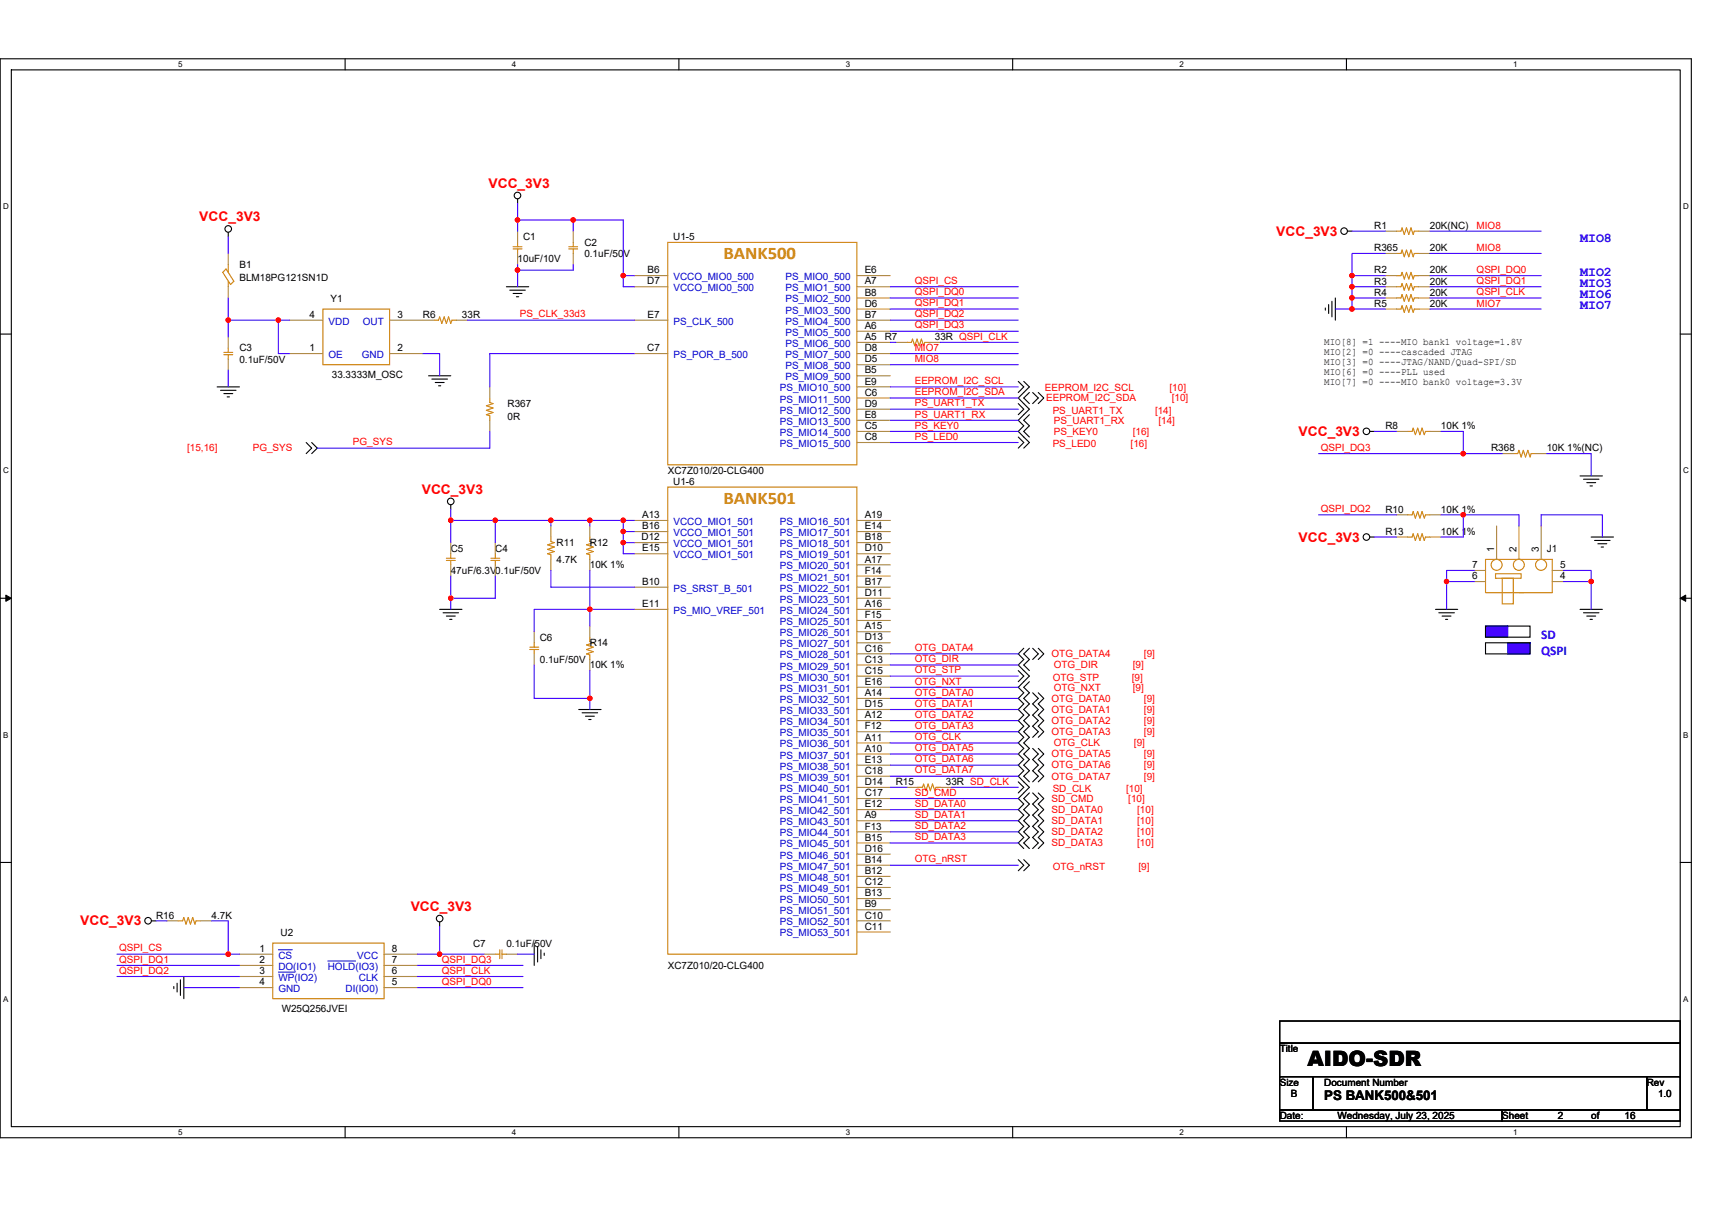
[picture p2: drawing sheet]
<svg xmlns="http://www.w3.org/2000/svg" width="297mm" height="210mm" viewBox="0 0 297 210" stroke-linecap="round" stroke-linejoin="round" font-family="sans-serif">
<path d="M0 10.2h293.5v187.2h-293.5zM2 12.1h289.5v183.4h-289.5z" fill="none" stroke="#000" stroke-width=".19"/>
<g fill="#fff">
<path d="M30.9 10.4h.8v1.6h-.8z"/>
<path d="M30.9 195.7h.8v1.6h-.8z"/>
</g>
<path d="M59.9 10.2v1.9M59.9 195.5v1.9" fill="none" stroke="#000" stroke-width=".19"/>
<g fill="#fff">
<path d="M88.8 10.4h.8v1.6h-.8z"/>
<path d="M88.8 195.7h.8v1.6h-.8z"/>
</g>
<path d="M117.8 10.2v1.9M117.8 195.5v1.9" fill="none" stroke="#000" stroke-width=".19"/>
<g fill="#fff">
<path d="M146.7 10.4h.8v1.6h-.8z"/>
<path d="M146.7 195.7h.8v1.6h-.8z"/>
</g>
<path d="M175.7 10.2v1.9M175.7 195.5v1.9" fill="none" stroke="#000" stroke-width=".19"/>
<g fill="#fff">
<path d="M204.7 10.4h.7v1.6h-.7z"/>
<path d="M204.7 195.7h.7v1.6h-.7z"/>
</g>
<path d="M233.6 10.2v1.9M233.6 195.5v1.9" fill="none" stroke="#000" stroke-width=".19"/>
<g fill="#fff">
<path d="M262.6 10.4h.7v1.6h-.7z"/>
<path d="M262.6 195.7h.7v1.6h-.7z"/>
<path d="M.5 35.1h1v1.5h-1z"/>
<path d="M292 35.1h1v1.5h-1z"/>
<path d="M.5 80.9h1v1.5h-1z"/>
<path d="M292 80.9h1v1.5h-1z"/>
</g>
<path d="M0 58h2M291.5 58h2" fill="none" stroke="#000" stroke-width=".19"/>
<g fill="#fff">
<path d="M.5 126.7h.9v1.6h-.9z"/>
<path d="M292 126.7h.9v1.6h-.9z"/>
</g>
<path d="M0 103.8h2M291.5 103.8h2" fill="none" stroke="#000" stroke-width=".19"/>
<path d="M1 103.3l1 .5-1 .6zM291.5 103.8l1-.5v1.1z" fill="#000" stroke="#000" stroke-width=".17"/>
<g fill="#fff">
<path d="M.5 172.6h.9v1.5h-.9z"/>
<path d="M292 172.6h.9v1.5h-.9z"/>
</g>
<g fill="none" stroke="#000" stroke-width=".19">
<path d="M89.8 34.5v.8M39.6 40.3v.8M87.9 49.8h3.8M88.5 50.4h2.6M89 50.9h1.6M89.6 51.5h.4M230 53.4v.4M230.5 52.9v1.5M231.1 52.3v2.7M231.7 51.7v3.9M233.8 40.1h.8M37.7 67.1h3.8"/>
<path d="M38.3 67.7h2.7M38.8 68.3h1.6M39.4 68.9h.4M53.1 76.8l1 1-1 .9M54.1 76.8l1 1-1 .9M74.4 65.2h3.8M74.9 65.8h2.7M75.5 66.4h1.6M76.1 67h.4M176.7 70l.9 1-.9 1M176.7 75.8l.9 1-.9 1M176.7 66.2l.9 .9-.9 1"/>
<path d="M177.6 66.2l1 .9-1.9 2 1.9 1.9-1.9 1.9 .9 1-.9 1 1.9 1.9-1 1M178.6 72l-1 .9 1 1-1 1 1 .9M178.6 68.1l-1 1 1 .9M179.2 68.1l.9 1-.9 .9M180.1 68.1l1 1-1 .9M237.7 74.9h.7M78.2 87.6v.8M237.7 93.2h.7M274.1 82.6h3.9M274.7 83.2h2.7M275.3 83.8h1.6M275.9 84.3h.4"/>
<path d="M276.1 93.2h3.8M276.7 93.8h2.7M277.2 94.4h1.6M277.8 94.9h.4M76.3 105.7h3.9M76.9 106.3h2.7M77.4 106.9h1.6M78 107.5h.4M176.7 116.4l.9 .9-.9 1M177.6 112.5l-.9 1 .9 .9-.9 1 1.9 1.9-1.9 2 .9 .9-.9 1 .9 1-.9 .9 .9 1-.9 1 .9 .9-.9 1 .9 1-.9 .9 .9 1-.9 1 .9 .9-.9 1 .9 1-.9 .9 1.9 1.9-1.9 2 .9 .9-.9 1 .9 1-.9 .9 .9 1-.9 1 .9 .9-.9 1 .9 1M178.6 118.3l-1 1 1 .9-1 1 1 1-1 .9 1 1-1 1 1 .9-1 1 1 1-1 .9 1 1-1 1 1 .9-1 1 1 1-1 .9 1 1M178.6 112.5l-1 1 1 .9-1 1 1 1"/>
<path d="M179.2 112.5l.9 1-.9 .9M180.1 112.5l1 1-1 .9M249.1 105.7h3.8M249.6 106.3h2.7M250.2 106.9h1.6M250.8 107.5h.4M257.7 108.6h7.8v2h-7.8zM257.7 111.5h7.8v2h-7.8zM274.1 105.7h3.9M274.7 106.3h2.7M275.3 106.9h1.6M275.9 107.5h.4"/>
<path d="M100.4 123.1h3.9M101 123.7h2.7M101.6 124.3h1.5M102.1 124.9h.4M176.7 135.7l.9 .9-.9 1M178.6 137.6l-1 1 1 .9-1 1 1 1-1 .9 1 1-1 1 1 .9-1 1 1 1M179.2 120.2l.9 1-.9 1 .9 .9-.9 1 .9 1-.9 .9 .9 1-.9 1M179.2 129.9l.9 1-.9 .9 .9 1-.9 1 .9 .9-.9 1M179.2 137.6l.9 1-.9 .9 .9 1-.9 1 .9 .9-.9 1 .9 1-.9 .9 .9 1-.9 1M180.1 120.2l1 1-1 1 1 .9-1 1 1 1-1 .9 1 1-1 1M180.1 129.9l1 1-1 .9 1 1-1 1 1 .9-1 1M180.1 137.6l1 1-1 .9 1 1-1 1 1 .9-1 1 1 1-1 .9 1 1-1 1"/>
<path d="M0 149.7h2M26.3 159.8h.8M76.3 160v.8M176.7 149.2l.9 1-.9 .9M177.6 149.2l1 1-1 .9M291.5 149.7h2M30.2 171.2v.4M30.7 170.6v1.5M31.3 170v2.7M31.9 169.5v3.8M92.7 163.7v3.8M93.3 164.3v2.6"/>
<path d="M93.8 164.8v1.6M94.4 165.4v.4M222 177.2h69.5v3.8h-69.5zM222 181h69.5v5.8h-69.5zM222 186.8h5.8v5.8h-5.8zM222 192.6h38.6v1.9h-38.6zM227.8 186.8h57.9v5.8h-57.9zM260.6 192.6h30.9v1.9h-30.9zM285.7 186.8h5.8v5.8h-5.8z"/>
<circle cx="39.6" cy="39.7" r=".57"/>
<circle cx="89.8" cy="33.9" r=".57"/>
<circle cx="233.2" cy="40.1" r=".57"/>
<circle cx="237.1" cy="74.9" r=".57"/>
<circle cx="78.2" cy="87" r=".57"/>
<circle cx="237.1" cy="93.2" r=".57"/>
<circle cx="25.7" cy="159.8" r=".57"/>
<circle cx="76.3" cy="159.4" r=".57"/>
</g>
<g fill="#00f" stroke="#00f" stroke-width=".19">
<path d="M257.7 108.6v2h3.9v-2z" fill-rule="evenodd"/>
<path d="M261.6 111.5v2h3.9v-2z" fill-rule="evenodd"/>
</g>
<g fill="none" stroke="#cc8006" stroke-width=".19">
<path d="M39.2 46.7l1.4 2.1-.6 .6-1.4-2.1zM39.6 48.8v1M39.6 45.9v1.4M56 53.6h11.6v9.7h-11.6zM75.3 55.6h.8l.2-.6 .4 1.1 .4-1.1 .3 1.1 .4-1.1 .4 1.1 .2-.5h.8M89 42.8h1.6M89 43.2h1.6M89.8 42.1v.7M89.8 43.2v.8M98.7 42.8h1.5M98.7 43.2h1.5M99.5 42.1v.7"/>
<path d="M99.5 43.2v.8M115.9 42.1h32.8v38.6h-32.8zM157.4 59.4h.7l.2-.6 .4 1.2 .4-1.2 .4 1.2 .4-1.2 .3 1.2 .3-.6h.7M242.3 53.6h.8l.2-.6 .3 1.2 .4-1.2 .4 1.2 .4-1.2 .4 1.2 .2-.6h.8M242.3 49.8h.8l.2-.6 .3 1.2 .4-1.2 .4 1.2 .4-1.2 .4 1.2 .2-.6h.8M242.3 44h.8l.2-.6 .3 1.2 .4-1.2 .4 1.2 .4-1.2 .4 1.2 .2-.6h.8M242.3 51.7h.8l.2-.6 .3 1.2 .4-1.2 .4 1.2 .4-1.2 .4 1.2 .2-.6h.8M242.3 47.8h.8l.2-.5 .3 1.1 .4-1.1 .4 1.1 .4-1.1 .4 1.1 .2-.6h.8M242.3 40.1h.8l.2-.6 .3 1.2 .4-1.2 .4 1.2 .4-1.2 .4 1.2 .2-.6h.8M38.8 61.2h1.6M38.8 61.6h1.6M39.6 60.4v.8"/>
<path d="M39.6 61.6v.7M85 69.1v.7l.6 .2-1.2 .4 1.2 .4-1.2 .4 1.2 .4-1.2 .4 .6 .2v.7M244.2 74.9h.8l.2-.6 .4 1.1 .4-1.1 .4 1.1 .3-1.1 .4 1.1 .2-.5h.8M262.6 78.7h.7l.2-.6 .4 1.2 .4-1.2 .4 1.2 .4-1.2 .4 1.2 .2-.6h.7M77.4 96.9h1.6M77.4 97.3h1.6M78.2 96.1v.8M78.2 97.3v.7M85.2 96.9h1.5M85.2 97.3h1.5M85.9 96.1v.8M85.9 97.3v.7"/>
<path d="M95.6 93.2v.8l.6 .2-1.2 .4 1.2 .3-1.2 .4 1.2 .4-1.2 .4 .6 .2v.8M102.3 93.2v.8l.6 .2-1.1 .4 1.1 .3-1.1 .4 1.1 .4-1.1 .4 .5 .2v.8M115.9 84.5h32.8v81.1h-32.8zM244.2 93.2h.8l.2-.6 .4 1.2 .4-1.2 .4 1.2 .3-1.2 .4 1.2 .2-.6h.8M244.2 89.3h.8l.2-.5 .4 1.1 .4-1.1 .4 1.1 .3-1.1 .4 1.1 .2-.6h.8M259.5 99.6h4.4v.8h-4.4zM91.9 112.3h1.6M91.9 112.7h1.6M92.7 111.5v.8M92.7 112.7v.8M102.3 110.6v.8l.6 .1-1.1 .4 1.1 .4-1.1 .4 1.1 .4-1.1 .4 .5 .2v.7M260.6 100.4h2v4.4h-2z"/>
<path d="M264.5 102.8h-6.8v-5.7h11.6v5.7h-5.8M159.3 136.6h.8l.1-.5 .5 1.1 .3-1.1 .4 1.1 .4-1.1 .4 1.1 .2-.6h.7M30.9 159.8h.8l.2-.6 .4 1.2 .4-1.2 .3 1.2 .4-1.2 .4 1.2 .2-.6h.8M47.3 163.7h19.3v9.6h-19.3zM85.9 165.6h.8M86.7 164.8v1.6M87.1 164.8v1.6M87.1 165.6h.8"/>
<circle cx="259.7" cy="98" r=".95"/>
<circle cx="263.5" cy="98" r=".95"/>
<circle cx="267.4" cy="98" r=".96"/>
</g>
<g fill="none" stroke="#a84" stroke-width=".19">
<path d="M39.6 49.8v1.9M39.6 44v1.9M39.6 58.5v1.9M50.2 55.6h5.8M67.6 55.6h7.7M79.2 55.6h1.9M89.8 40.1v2M89.8 44v1.9M99.5 40.1v2M99.5 44v1.9M110.1 55.6h5.8M110.1 47.8h5.8"/>
<path d="M110.1 49.8h5.8M148.7 47.8h5.8M148.7 49.8h5.8M148.7 51.7h5.8M148.7 53.6h5.8M148.7 55.6h5.8M148.7 57.5h5.8M148.7 59.4h5.8M155.4 59.4h2M161.2 59.4h1.9M240.4 53.6h1.9M240.4 49.8h1.9"/>
<path d="M240.4 44h1.9M240.4 51.7h1.9M240.4 47.8h1.9M240.4 40.1h1.9M246.2 53.6h1.9M246.2 49.8h1.9M246.2 44h1.9M246.2 51.7h1.9M246.2 47.8h1.9M246.2 40.1h1.9M39.6 62.3v1.9M50.2 61.4h5.8"/>
<path d="M67.6 61.4h5.8M85 72.9v2M85 67.1v2M110.1 61.4h5.8M148.7 61.4h5.8M148.7 63.3h5.8M148.7 65.2h5.8M148.7 67.1h5.8M148.7 69.1h5.8M148.7 71h5.8M148.7 72.9h5.8M148.7 74.9h5.8"/>
<path d="M148.7 76.8h5.8M242.3 74.9h1.9M248.1 74.9h1.9M260.6 78.7h2M266.4 78.7h2M78.2 94.2v1.9M78.2 98v2M85.9 94.2v1.9M85.9 98v2M95.6 97.1v1.9M95.6 91.3v1.9M102.3 97.1v1.9"/>
<path d="M102.3 91.3v1.9M110.1 90.3h5.8M110.1 92.2h5.8M110.1 94.2h5.8M110.1 96.1h5.8M148.7 90.3h5.8M148.7 92.2h5.8M148.7 94.2h5.8M148.7 96.1h5.8M148.7 98h5.8M148.7 100h5.8M242.3 93.2h1.9"/>
<path d="M242.3 89.3h1.9M248.1 93.2h1.9M248.1 89.3h1.9M255.8 99h1.9M259.7 91.3v5.8M263.5 91.3v5.8M267.4 91.3v5.8M269.3 99h1.9M92.7 109.6v1.9M92.7 113.5v1.9M102.3 114.4v2M102.3 108.6v2"/>
<path d="M110.1 105.7h5.8M110.1 101.9h5.8M148.7 101.9h5.8M148.7 103.8h5.8M148.7 105.7h5.8M148.7 107.7h5.8M148.7 109.6h5.8M148.7 111.5h5.8M148.7 113.5h5.8M148.7 115.4h5.8M148.7 117.3h5.8M148.7 119.3h5.8"/>
<path d="M255.8 100.9h1.9M269.3 100.9h1.9M148.7 121.2h5.8M148.7 123.1h5.8M148.7 125.1h5.8M148.7 127h5.8M148.7 128.9h5.8M148.7 130.9h5.8M148.7 132.8h5.8M148.7 134.7h5.8M148.7 136.6h5.8M148.7 138.6h5.8"/>
<path d="M157.4 136.6h1.9M163.1 136.6h2M29 159.8h1.9M34.8 159.8h1.9M148.7 140.5h5.8M148.7 142.4h5.8M148.7 144.4h5.8M148.7 146.3h5.8M148.7 148.2h5.8M148.7 150.2h5.8M148.7 152.1h5.8M148.7 154h5.8"/>
<path d="M148.7 155.9h5.8M148.7 157.9h5.8M148.7 159.8h5.8M41.5 165.6h5.8M41.5 167.5h5.8M41.5 169.5h5.8M41.5 171.4h5.8M66.6 171.4h5.8M66.6 169.5h5.8M66.6 167.5h5.8M66.6 165.6h5.8M84 165.6h1.9"/>
<path d="M87.9 165.6h1.9M148.7 161.7h5.8"/>
</g>
<path d="M48.3 164.8h2.4M48.3 168.7h2.9M56.9 166.8h4.8" fill="none" stroke="#00c" stroke-width=".17"/>
<g fill="none" stroke="#4200ff" stroke-width=".19">
<path d="M89.8 38.2h9.7M89.8 38.2v1.9M89.8 35.3v2.9M99.5 38.2v1.9M99.5 38.2h8.6v9.6M39.6 51.7v3.9M39.6 55.6h8.7M39.6 55.6v2.9M39.6 41.1v2.9M48.3 55.6v5.8h1.9M48.3 55.6h1.9M81.1 55.6h29"/>
<path d="M89.8 45.9v1M89.8 46.9v2.9M99.5 45.9v1h-9.7M108.1 47.8h2M108.1 47.8v2h2M154.5 51.7h22.2M154.5 53.6h22.2M154.5 55.6h22.2M154.5 57.5h22.2M154.5 49.8h22.2M154.5 59.4h.9M163.1 59.4h13.6"/>
<path d="M231.7 53.6h2.9M234.6 47.8v2M234.6 49.8v1.9M234.6 47.8h5.8M234.6 49.8h5.8M234.6 51.7h5.8M234.6 53.6h5.8M234.6 51.7v1.9M234.6 40.1h5.8M240.4 44h-5.8v3.8M248.1 53.6h19.3M248.1 51.7h19.3"/>
<path d="M248.1 49.8h19.3M248.1 47.8h19.3M248.1 40.1h19.3M248.1 44h19.3M39.6 64.2v2.9M73.4 61.4h2.9v3.8M85 74.9v2.9h-29.9M110.1 61.4h-25.1v5.7M154.5 63.3h22.2M154.5 61.4h22.2M154.5 71h22.2M154.5 72.9h22.2"/>
<path d="M154.5 76.8h22.2M154.5 74.9h22.2M154.5 69.1h22.2M154.5 67.1h22.2M228.8 78.7h25.1M238.4 74.9h3.9M250 74.9h3.9v3.8M253.9 78.7h6.7M268.4 78.7h7.7v3.9M78.2 90.3h7.7M78.2 88.4v1.9M78.2 90.3v3.9"/>
<path d="M78.2 100v3.8M85.9 90.3h9.7M85.9 90.3v3.9M85.9 100v3.8h-7.7M95.6 99v2.9h14.5M95.6 90.3v1M95.6 90.3h6.7M102.3 90.3v1M102.3 99v6.7M102.3 90.3h5.8M108.1 90.3h2M108.1 92.2h2"/>
<path d="M108.1 94.2h2M108.1 90.3v1.9M108.1 94.2v1.9h2M108.1 92.2v2M228.8 89.3h13.5M238.4 93.2h3.9M250 89.3h3.9M253.9 89.3h9.6v2M253.9 89.3v3.9h-3.9M255.8 99h-4.8v1.9h4.8M267.4 91.3v-2h10.6v3.9M271.2 99h4.9v1.9"/>
<path d="M78.2 103.8v1.9M92.7 115.4v5.8h9.6M102.3 105.7h7.8M102.3 105.7h-9.6v3.9M102.3 105.7v2.9M102.3 116.4v4.8M154.5 113.5h22.2M154.5 119.3h22.2M154.5 117.3h22.2M154.5 115.4h22.2M251 100.9v4.8M271.2 100.9h4.9"/>
<path d="M276.1 100.9v4.8M102.3 121.2v1.9M154.5 125.1h22.2M154.5 123.1h22.2M154.5 121.2h22.2M154.5 134.7h22.2M154.5 132.8h22.2M154.5 130.9h22.2M154.5 128.9h22.2M154.5 127h22.2M154.5 138.6h22.2M154.5 136.6h2.9"/>
<path d="M165.1 136.6h11.6M27.1 159.8h1.9M36.7 159.8h2.9v5.8M154.5 140.5h22.2M154.5 142.4h22.2M154.5 144.4h22.2M154.5 146.3h22.2M154.5 150.2h22.2M20.3 169.5h21.2M20.3 165.6h19.3M20.3 167.5h21.2M31.9 171.4h9.6"/>
<path d="M39.6 165.6h1.9M72.4 169.5h18.4M72.4 171.4h18.4M72.4 167.5h18.4M72.4 165.6h3.9M76.3 160.8v4.8M76.3 165.6h7.7M89.8 165.6h2.9"/>
</g>
<g fill="#f00" stroke="#f00" stroke-width=".19">
<circle cx="39.6" cy="55.5" r=".38"/>
<circle cx="48.3" cy="55.5" r=".38"/>
<circle cx="78.2" cy="90.3" r=".38"/>
<circle cx="85.9" cy="90.3" r=".38"/>
<circle cx="78.2" cy="103.8" r=".38"/>
<circle cx="108.1" cy="92.2" r=".38"/>
<circle cx="108.1" cy="90.3" r=".38"/>
<circle cx="108.1" cy="94.2" r=".38"/>
<circle cx="102.3" cy="105.7" r=".38"/>
<circle cx="102.3" cy="121.2" r=".38"/>
<circle cx="102.3" cy="90.3" r=".38"/>
<circle cx="95.6" cy="90.3" r=".38"/>
<circle cx="234.6" cy="47.8" r=".38"/>
<circle cx="234.6" cy="49.8" r=".38"/>
<circle cx="234.6" cy="53.6" r=".38"/>
<circle cx="234.6" cy="51.7" r=".38"/>
<circle cx="89.8" cy="38.2" r=".38"/>
<circle cx="89.8" cy="46.9" r=".38"/>
<circle cx="99.4" cy="38.2" r=".38"/>
<circle cx="108.1" cy="47.8" r=".38"/>
<circle cx="76.3" cy="165.6" r=".38"/>
<circle cx="39.6" cy="165.6" r=".38"/>
<circle cx="253.9" cy="89.3" r=".38"/>
<circle cx="251" cy="100.9" r=".38"/>
<circle cx="276.1" cy="100.9" r=".38"/>
<circle cx="253.9" cy="78.7" r=".38"/>
</g>
<text font-size="3.7" x="226.9" y="185.1">AIDO-SDR</text>
<g font-size="3.1" fill="#cc8006">
<text x="125.5" y="45">BANK500</text>
<text x="125.5" y="87.4">BANK501</text>
</g>
<g font-size="2.3" fill="#f00">
<text x="84.8" y="32.6">VCC_3V3</text>
<text x="34.6" y="38.4">VCC_3V3</text>
<text x="221.4" y="40.9">VCC_3V3</text>
<text x="225.3" y="75.6">VCC_3V3</text>
<text x="73.2" y="85.7">VCC_3V3</text>
<text x="225.3" y="94">VCC_3V3</text>
<text x="13.9" y="160.6">VCC_3V3</text>
<text x="71.3" y="158.1">VCC_3V3</text>
</g>
<g font-size="2.3" fill="#00f">
<text x="274.1" y="42">MIO8</text>
<text x="274.1" y="47.8">MIO2</text>
<text x="274.1" y="53.6">MIO7</text>
<text x="274.1" y="49.8">MIO3</text>
<text x="274.1" y="51.7">MIO6</text>
<text x="267.4" y="110.9">SD</text>
<text x="267.4" y="113.8">QSPI</text>
</g>
<text font-size="2.3" x="229.8" y="190.9">PS BANK500&amp;501</text>
<g font-size="1.7">
<text x="90.8" y="41.7">C1</text>
<text x="116.8" y="41.7">U1-5</text>
<text x="238.4" y="39.7">R1</text>
<text x="248.1" y="39.7">20K(NC)</text>
<text x="41.5" y="46.5">B1</text>
<text x="89.8" y="45.5">10uF/10V</text>
<text x="101.4" y="42.6">C2</text>
<text x="101.4" y="44.6">0.1uF/50V</text>
<text x="112.4" y="47.4">B6</text>
<text x="150" y="47.4">E6</text>
<text x="238.4" y="43.6">R365</text>
<text x="238.4" y="47.5">R2</text>
<text x="248.1" y="43.6">20K</text>
<text x="248.1" y="47.5">20K</text>
<text x="41.5" y="48.8">BLM18PG121SN1D</text>
<text x="57.4" y="52.5">Y1</text>
<text x="112.3" y="49.4">D7</text>
<text x="150" y="49.4">A7</text>
<text x="150" y="51.3">B8</text>
<text x="150" y="53.2">D6</text>
<text x="238.4" y="53.3">R5</text>
<text x="238.4" y="49.4">R3</text>
<text x="238.4" y="51.3">R4</text>
<text x="248.1" y="53.3">20K</text>
<text x="248.1" y="49.4">20K</text>
<text x="248.1" y="51.3">20K</text>
<text x="53.7" y="55.2">4</text>
<text x="69" y="55.2">3</text>
<text x="73.4" y="55.2">R6</text>
<text x="80.2" y="55.2">33R</text>
<text x="112.4" y="55.2">E7</text>
<text x="150" y="55.2">B7</text>
<text x="150" y="57.1">A6</text>
<text x="150" y="59">A5</text>
<text x="153.5" y="59">R7</text>
<text x="162.2" y="59">33R QSPI_CLK</text>
<text x="229.8" y="59.8">MIO[8] =1 ----MIO bank1 voltage=1.8V</text>
<text x="41.5" y="61">C3</text>
<text x="41.5" y="62.9">0.1uF/50V</text>
<text x="53.7" y="61">1</text>
<text x="57.6" y="65.6">33.3333M_OSC</text>
<text x="69" y="61">2</text>
<text x="112.3" y="61">C7</text>
<text x="150" y="61">D8</text>
<text x="150" y="62.9">D5</text>
<text x="150" y="64.8">B5</text>
<text x="229.8" y="61.6">MIO[2] =0 ----cascaded JTAG</text>
<text x="229.8" y="63.3">MIO[3] =0 ----JTAG/NAND/Quad-SPI/SD</text>
<text x="229.8" y="65">MIO[6] =0 ----PLL used</text>
<text x="88.1" y="70.6">R367</text>
<text x="150" y="66.7">E9</text>
<text x="150" y="68.7">C6</text>
<text x="150" y="70.6">D9</text>
<text x="229.8" y="66.8">MIO[7] =0 ----MIO bank0 voltage=3.3V</text>
<text x="88.1" y="72.9">0R</text>
<text x="150" y="72.5">E8</text>
<text x="150" y="74.5">C5</text>
<text x="150" y="76.4">C8</text>
<text x="240.4" y="74.5">R8</text>
<text x="250" y="74.5">10K 1%</text>
<text x="115.9" y="82.2">XC7Z010/20-CLG400</text>
<text x="258.7" y="78.3">R368</text>
<text x="268.4" y="78.3">10K 1%(NC)</text>
<text x="111.4" y="89.9">A13</text>
<text x="116.8" y="84.1">U1-6</text>
<text x="150" y="89.9">A19</text>
<text x="240.4" y="89">R10</text>
<text x="250" y="89">10K 1%</text>
<text x="78.2" y="95.7">C5</text>
<text x="85.9" y="95.7">C4</text>
<text x="96.6" y="94.7">R11</text>
<text x="102.3" y="94.7">R12</text>
<text x="111.3" y="93.8">D12</text>
<text x="111.4" y="91.8">B16</text>
<text x="111.4" y="95.7">E15</text>
<text x="150" y="91.8">E14</text>
<text x="150" y="93.8">B18</text>
<text x="150" y="95.7">D10</text>
<text x="240.4" y="92.8">R13</text>
<text x="250" y="92.8">10K 1%</text>
<text x="259.3" y="95.7" transform="rotate(-90 259.3 95.7)">1</text>
<text x="263.1" y="95.7" transform="rotate(-90 263.1 95.7)">2</text>
<text x="267" y="95.7" transform="rotate(-90 267 95.7)">3</text>
<text x="268.4" y="95.7">J1</text>
<text x="78.2" y="99.6">47uF/6.3V0.1uF/50V</text>
<text x="96.6" y="97.6">4.7K</text>
<text x="102.3" y="98.6">10K 1%</text>
<text x="111.4" y="101.5">B10</text>
<text x="150" y="97.6">A17</text>
<text x="150" y="99.6">F14</text>
<text x="150" y="101.5">B17</text>
<text x="255.4" y="100.5">6</text>
<text x="255.4" y="98.6">7</text>
<text x="270.7" y="100.5">4</text>
<text x="270.7" y="98.6">5</text>
<text x="111.4" y="105.3">E11</text>
<text x="150" y="103.4">D11</text>
<text x="150" y="105.3">A16</text>
<text x="150" y="107.3">F15</text>
<text x="93.7" y="111.2">C6</text>
<text x="102.3" y="112.1">R14</text>
<text x="150" y="109.2">A15</text>
<text x="150" y="111.1">D13</text>
<text x="150" y="113.1">C16</text>
<text x="93.7" y="115">0.1uF/50V</text>
<text x="102.3" y="116">10K 1%</text>
<text x="150" y="115">C13</text>
<text x="150" y="116.9">C15</text>
<text x="150" y="118.9">E16</text>
<text x="150" y="120.8">A14</text>
<text x="150" y="122.7">D15</text>
<text x="150" y="124.7">A12</text>
<text x="150" y="126.6">F12</text>
<text x="150" y="128.5">A11</text>
<text x="150" y="130.5">A10</text>
<text x="150" y="132.4">E13</text>
<text x="150" y="134.3">C18</text>
<text x="150" y="136.2">D14</text>
<text x="155.4" y="136.2">R15</text>
<text x="164.1" y="136.2">33R SD_CLK</text>
<text x="150" y="138.2">C17</text>
<text x="150" y="140.1">E12</text>
<text x="150" y="142">A9</text>
<text x="150" y="144">F13</text>
<text x="150" y="145.9">B15</text>
<text x="150" y="147.8">D16</text>
<text x="150" y="149.8">B14</text>
<text x="150" y="151.7">B12</text>
<text x="150" y="153.6">C12</text>
<text x="150" y="155.5">B13</text>
<text x="27.1" y="159.4">R16</text>
<text x="36.7" y="159.4">4.7K</text>
<text x="150" y="157.5">B9</text>
<text x="150" y="159.4">C10</text>
<text x="150" y="161.3">C11</text>
<text x="45" y="165.2">1</text>
<text x="45" y="167.1">2</text>
<text x="48.7" y="162.5">U2</text>
<text x="68" y="167.1">7</text>
<text x="68" y="165.2">8</text>
<text x="82.1" y="164.3">C7</text>
<text x="87.9" y="164.3">0.1uF/50V</text>
<text x="45" y="169.1">3</text>
<text x="45" y="171">4</text>
<text x="68" y="169.1">6</text>
<text x="68" y="171">5</text>
<text x="115.9" y="168.1">XC7Z010/20-CLG400</text>
<text x="48.9" y="175.6">W25Q256JVEI</text>
<text x="222" y="182.6">Title</text>
<text x="222" y="188.4">Size</text>
<text x="224" y="190.3">B</text>
<text x="229.8" y="188.4">Document Number</text>
<text x="285.7" y="188.4">Rev</text>
<text x="287.7" y="190.3">1.0</text>
<text x="222" y="194.2">Date:</text>
<text x="232.1" y="194.2">Wednesday, July 23, 2025</text>
<text x="260.6" y="194.2">Sheet</text>
<text x="270.3" y="194.2">2</text>
<text x="276.1" y="194.2">of</text>
<text x="281.9" y="194.2">16</text>
</g>
<g font-size="1.7" fill="#f00">
<text x="256.2" y="39.7">MIO8</text>
<text x="256.2" y="47.3">QSPI_DQ0</text>
<text x="256.2" y="43.6">MIO8</text>
<text x="158.7" y="49.3">QSPI_CS</text>
<text x="158.7" y="51.2">QSPI_DQ0</text>
<text x="158.7" y="53.1">QSPI_DQ1</text>
<text x="256.2" y="53.3">MIO7</text>
<text x="256.2" y="51.2">QSPI_CLK</text>
<text x="256.2" y="49.3">QSPI_DQ1</text>
<text x="90.2" y="55.1">PS_CLK_33d3</text>
<text x="158.7" y="55.1">QSPI_DQ2</text>
<text x="158.7" y="57">QSPI_DQ3</text>
<text x="158.7" y="62.9">MIO8</text>
<text x="158.7" y="61">MIO7</text>
<text x="158.7" y="70.5">PS_UART1_TX</text>
<text x="158.7" y="68.6">EEPROM_I2C_SDA</text>
<text x="158.7" y="66.7">EEPROM_I2C_SCL</text>
<text x="181.3" y="67.9">EEPROM_I2C_SCL</text>
<text x="181.5" y="69.7">EEPROM_I2C_SDA</text>
<text x="182.6" y="71.8">PS_UART1_TX</text>
<text x="200.4" y="71.8">[14]</text>
<text x="202.9" y="67.9">[10]</text>
<text x="203.3" y="69.7">[10]</text>
<text x="61.2" y="77.3">PG_SYS</text>
<text x="158.7" y="72.5">PS_UART1_RX</text>
<text x="158.7" y="76.3">PS_LED0</text>
<text x="158.7" y="74.4">PS_KEY0</text>
<text x="182.6" y="77.6">PS_LED0</text>
<text x="182.8" y="73.5">PS_UART1_RX</text>
<text x="182.8" y="75.4">PS_KEY0</text>
<text x="196.2" y="77.6">[16]</text>
<text x="196.5" y="75.4">[16]</text>
<text x="201" y="73.5">[14]</text>
<text x="32.5" y="78.3">[15,16]</text>
<text x="43.9" y="78.3">PG_SYS</text>
<text x="229.2" y="78.2">QSPI_DQ3</text>
<text x="229.2" y="88.9">QSPI_DQ2</text>
<text x="158.7" y="113">OTG_DATA4</text>
<text x="158.7" y="114.9">OTG_DIR</text>
<text x="158.7" y="118.8">OTG_NXT</text>
<text x="158.7" y="116.8">OTG_STP</text>
<text x="182.5" y="114">OTG_DATA4</text>
<text x="182.6" y="118.1">OTG_STP</text>
<text x="182.8" y="119.8">OTG_NXT</text>
<text x="182.8" y="116">OTG_DIR</text>
<text x="196.4" y="118.1">[9]</text>
<text x="196.6" y="116">[9]</text>
<text x="196.6" y="119.8">[9]</text>
<text x="198.5" y="114">[9]</text>
<text x="158.7" y="124.6">OTG_DATA2</text>
<text x="158.7" y="122.6">OTG_DATA1</text>
<text x="158.7" y="120.7">OTG_DATA0</text>
<text x="182.5" y="125.6">OTG_DATA2</text>
<text x="182.5" y="123.7">OTG_DATA1</text>
<text x="182.5" y="121.8">OTG_DATA0</text>
<text x="198.5" y="125.6">[9]</text>
<text x="198.5" y="123.7">[9]</text>
<text x="198.5" y="121.8">[9]</text>
<text x="158.7" y="130.4">OTG_DATA5</text>
<text x="158.7" y="128.4">OTG_CLK</text>
<text x="158.7" y="126.5">OTG_DATA3</text>
<text x="182.5" y="131.4">OTG_DATA5</text>
<text x="182.5" y="127.6">OTG_DATA3</text>
<text x="182.8" y="129.5">OTG_CLK</text>
<text x="196.7" y="129.5">[9]</text>
<text x="198.5" y="131.4">[9]</text>
<text x="198.5" y="127.6">[9]</text>
<text x="158.7" y="134.2">OTG_DATA7</text>
<text x="158.7" y="132.3">OTG_DATA6</text>
<text x="182.5" y="135.3">OTG_DATA7</text>
<text x="182.5" y="133.3">OTG_DATA6</text>
<text x="182.6" y="137.4">SD_CLK</text>
<text x="195.4" y="137.4">[10]</text>
<text x="198.5" y="135.3">[9]</text>
<text x="198.5" y="133.3">[9]</text>
<text x="158.7" y="138.1">SD_CMD</text>
<text x="158.7" y="140">SD_DATA0</text>
<text x="158.7" y="141.9">SD_DATA1</text>
<text x="158.7" y="143.9">SD_DATA2</text>
<text x="182.5" y="139.1">SD_CMD</text>
<text x="182.5" y="141.1">SD_DATA0</text>
<text x="182.5" y="143">SD_DATA1</text>
<text x="195.8" y="139.1">[10]</text>
<text x="197.3" y="141.1">[10]</text>
<text x="197.3" y="143">[10]</text>
<text x="158.7" y="145.8">SD_DATA3</text>
<text x="158.7" y="149.7">OTG_nRST</text>
<text x="182.5" y="144.9">SD_DATA2</text>
<text x="182.5" y="146.9">SD_DATA3</text>
<text x="197.3" y="144.9">[10]</text>
<text x="197.3" y="146.9">[10]</text>
<text x="182.6" y="150.9">OTG_nRST</text>
<text x="197.5" y="150.9">[9]</text>
<text x="20.7" y="165.1">QSPI_CS</text>
<text x="20.7" y="167">QSPI_DQ1</text>
<text x="76.7" y="167">QSPI_DQ3</text>
<text x="20.7" y="169">QSPI_DQ2</text>
<text x="76.7" y="169">QSPI_CLK</text>
<text x="76.7" y="170.9">QSPI_DQ0</text>
</g>
<g font-size="1.7" fill="#00c">
<text x="116.8" y="48.6">VCCO_MIO0_500</text>
<text x="116.8" y="50.5">VCCO_MIO0_500</text>
<text x="136.3" y="48.6">PS_MIO0_500</text>
<text x="136.3" y="50.5">PS_MIO1_500</text>
<text x="136.3" y="52.5">PS_MIO2_500</text>
<text x="57" y="56.3">VDD</text>
<text x="63" y="56.3">OUT</text>
<text x="116.8" y="56.3">PS_CLK_500</text>
<text x="136.3" y="54.4">PS_MIO3_500</text>
<text x="136.3" y="56.3">PS_MIO4_500</text>
<text x="136.3" y="58.3">PS_MIO5_500</text>
<text x="57" y="62.1">OE</text>
<text x="62.8" y="62.1">GND</text>
<text x="116.8" y="62.1">PS_POR_B_500</text>
<text x="136.3" y="60.2">PS_MIO6_500</text>
<text x="136.3" y="62.1">PS_MIO7_500</text>
<text x="136.3" y="64.1">PS_MIO8_500</text>
<text x="136.3" y="66">PS_MIO9_500</text>
<text x="135.3" y="67.9">PS_MIO10_500</text>
<text x="135.3" y="69.8">PS_MIO11_500</text>
<text x="135.3" y="71.8">PS_MIO12_500</text>
<text x="135.3" y="73.7">PS_MIO13_500</text>
<text x="135.3" y="75.6">PS_MIO14_500</text>
<text x="135.3" y="77.6">PS_MIO15_500</text>
<text x="116.8" y="91.1">VCCO_MIO1_501</text>
<text x="116.8" y="93">VCCO_MIO1_501</text>
<text x="116.8" y="95">VCCO_MIO1_501</text>
<text x="135.3" y="91.1">PS_MIO16_501</text>
<text x="135.3" y="93">PS_MIO17_501</text>
<text x="135.3" y="95">PS_MIO18_501</text>
<text x="116.8" y="96.9">VCCO_MIO1_501</text>
<text x="135.3" y="96.9">PS_MIO19_501</text>
<text x="135.3" y="98.8">PS_MIO20_501</text>
<text x="135.3" y="100.8">PS_MIO21_501</text>
<text x="116.8" y="106.5">PS_MIO_VREF_501</text>
<text x="116.8" y="102.7">PS_SRST_B_501</text>
<text x="135.3" y="102.7">PS_MIO22_501</text>
<text x="135.3" y="104.6">PS_MIO23_501</text>
<text x="135.3" y="106.5">PS_MIO24_501</text>
<text x="135.3" y="108.5">PS_MIO25_501</text>
<text x="135.3" y="110.4">PS_MIO26_501</text>
<text x="135.3" y="112.3">PS_MIO27_501</text>
<text x="135.3" y="114.3">PS_MIO28_501</text>
<text x="135.3" y="116.2">PS_MIO29_501</text>
<text x="135.3" y="118.1">PS_MIO30_501</text>
<text x="135.3" y="120.1">PS_MIO31_501</text>
<text x="135.3" y="122">PS_MIO32_501</text>
<text x="135.3" y="123.9">PS_MIO33_501</text>
<text x="135.3" y="125.8">PS_MIO34_501</text>
<text x="135.3" y="127.8">PS_MIO35_501</text>
<text x="135.3" y="129.7">PS_MIO36_501</text>
<text x="135.3" y="131.6">PS_MIO37_501</text>
<text x="135.3" y="133.6">PS_MIO38_501</text>
<text x="135.3" y="135.5">PS_MIO39_501</text>
<text x="135.3" y="137.4">PS_MIO40_501</text>
<text x="135.3" y="139.4">PS_MIO41_501</text>
<text x="135.3" y="141.3">PS_MIO42_501</text>
<text x="135.3" y="143.2">PS_MIO43_501</text>
<text x="135.3" y="145.1">PS_MIO44_501</text>
<text x="135.3" y="147.1">PS_MIO45_501</text>
<text x="135.3" y="149">PS_MIO46_501</text>
<text x="135.3" y="150.9">PS_MIO47_501</text>
<text x="135.3" y="152.9">PS_MIO48_501</text>
<text x="135.3" y="154.8">PS_MIO49_501</text>
<text x="135.3" y="156.7">PS_MIO50_501</text>
<text x="135.3" y="158.7">PS_MIO51_501</text>
<text x="135.3" y="160.6">PS_MIO52_501</text>
<text x="48.3" y="166.4">CS</text>
<text x="62" y="166.4">VCC</text>
<text x="135.3" y="162.5">PS_MIO53_501</text>
<text x="48.3" y="168.3">DO(IO1)</text>
<text x="48.3" y="170.2">WP(IO2)</text>
<text x="48.3" y="172.2">GND</text>
<text x="56.9" y="168.3">HOLD(IO3)</text>
<text x="60" y="172.2">DI(IO0)</text>
<text x="62.3" y="170.2">CLK</text>
</g>
<g font-size="1.4">
<text x="30.9" y="11.7">5</text>
<text x="88.8" y="11.7">4</text>
<text x="146.7" y="11.7">3</text>
<text x="204.7" y="11.7">2</text>
<text x="262.6" y="11.7">1</text>
<text x=".5" y="36.3">D</text>
<text x="292" y="36.3">D</text>
<text x=".5" y="82.1">C</text>
<text x="292" y="82.1">C</text>
<text x=".5" y="128">B</text>
<text x="292" y="128">B</text>
<text x=".5" y="173.8">A</text>
<text x="292" y="173.8">A</text>
<text x="30.9" y="197">5</text>
<text x="88.8" y="197">4</text>
<text x="146.7" y="197">3</text>
<text x="204.7" y="197">2</text>
<text x="262.6" y="197">1</text>
</g>
</svg>
